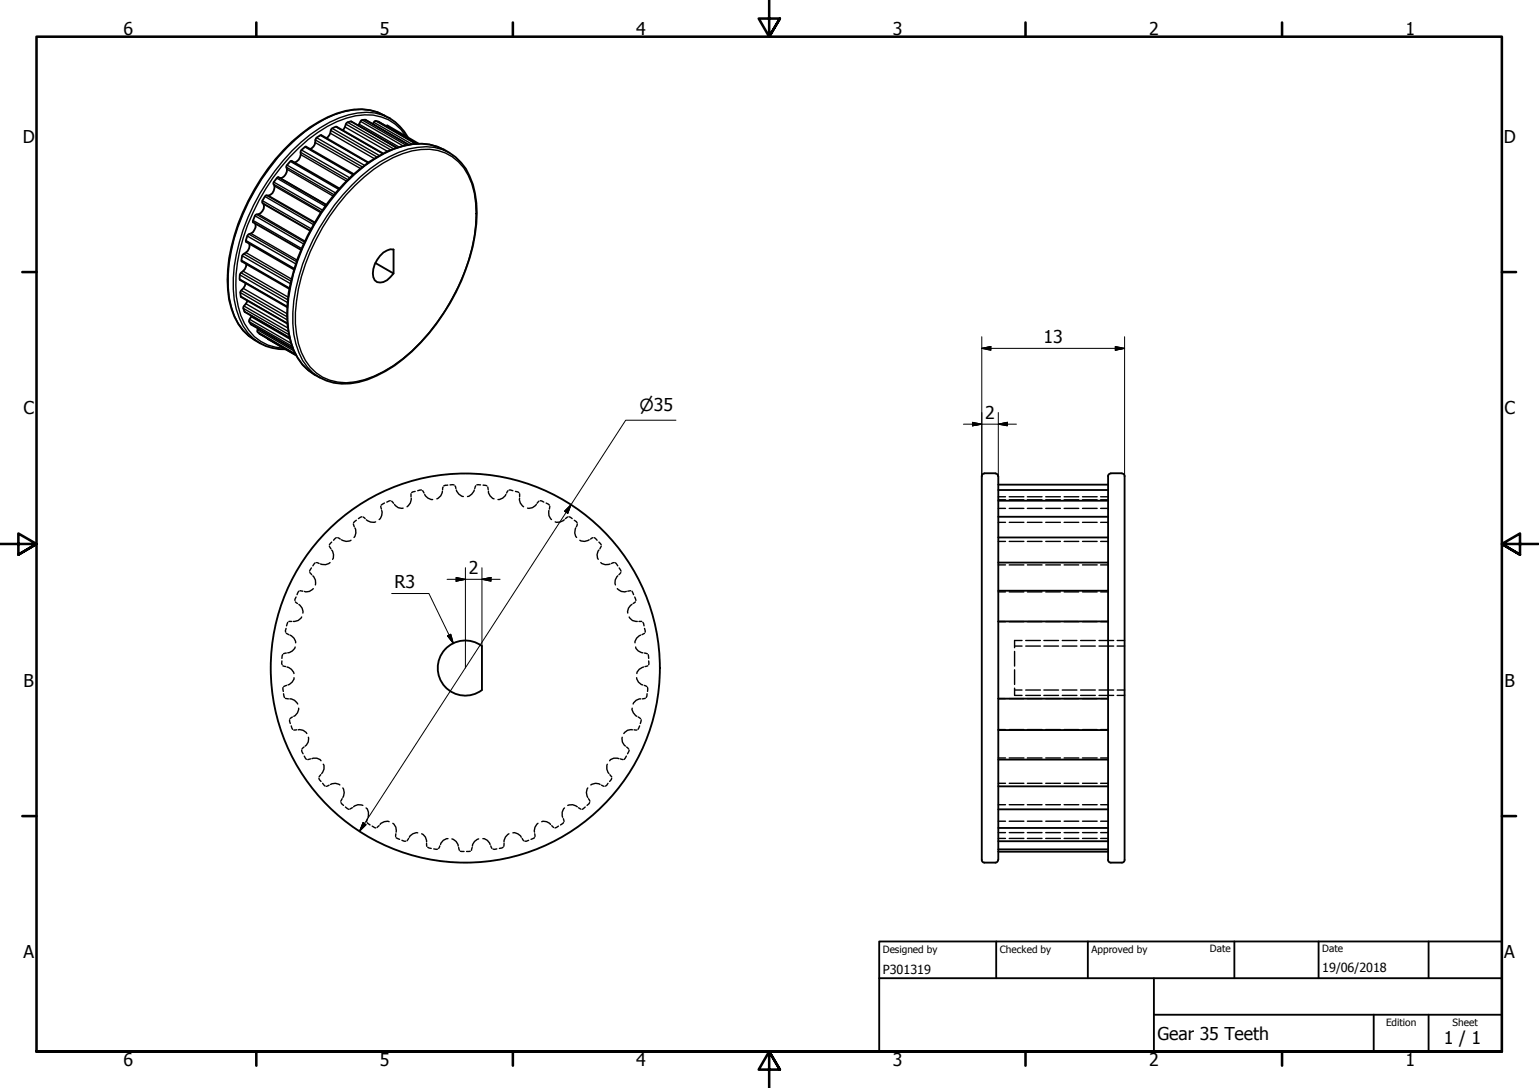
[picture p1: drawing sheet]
<svg xmlns="http://www.w3.org/2000/svg" width="420mm" height="297mm" viewBox="0 0 420 297" stroke-linecap="round" stroke-linejoin="round" font-family="sans-serif">
<!-- layer: Visible (ISO) -->
<g fill="none" stroke="#000" stroke-width=".51">
<path d="M89.2 37.7a3.2 3.2 0 0 0 1.2-2.4l1.5-.7 12.7 7.3M93.5 35.5l.4-.3 .7-1.6 1.2-.5 12.5 7.2M97.8 34.3l.8-1.4 1.2-.2 11.7 6.8M101.8 33.8l.5-.7 1 .1 10.4 6M105.4 34.4l.4-.1 8.5 4.9M111.4 37.5a15.8 15.8 0 0 0-19.5-6.5 43.8 43.8 0 0 0-20.7 17.9 52.5 52.5 0 0 0-9.1 27.5 20.9 20.9 0 0 0 4.3 13.8 15.8 15.8 0 0 0 11.6 5.2M76.3 48.6a2.03 2.03 0 0 0 1.9-3 2.53 2.53 0 0 1 1.2-1.7l13.3 7.6M80.5 44.4a2.83 2.83 0 0 0 1.6-3.1l1.3-1.3 13.2 7.5M84.7 40.7a2.42 2.42 0 0 0 1.4-2.5l.3-.6 1.3-.7 12.9 7.5M89.1 55.9l-13.1-7.5a2.47 2.47 0 0 0-1.4 1.6 2.23 2.23 0 0 1-2.1 3.4l-.9 1.8a2.14 2.14 0 0 1 .2 2.3 2.14 2.14 0 0 1-2 1.2l-.7 1.5v.5l13.1 7.5M96 48.1a34.2 34.2 0 0 1 14.6-8.4 15.5 15.5 0 0 1 19.1 13.1 42.7 42.7 0 0 1-3.7 23.8 53.9 53.9 0 0 1-20.8 24.7 20.5 20.5 0 0 1-14.1 3.2 15.5 15.5 0 0 1-12.2-13.3 41.2 41.2 0 0 1 3.6-23.8 57.5 57.5 0 0 1 13.5-19.3zM67.1 77.3a4.2 4.2 0 0 1-1.4 2.3l.1 1.5 12.7 7.3"/>
<path d="M67.2 72.1a3.2 3.2 0 0 1-1.6 2.6l-.1 1.7 12.9 7.5M68.1 66.6a2.68 2.68 0 0 1-1.8 2.9l-.3 1.9 13 7.5M69.6 60.9a2.5 2.5 0 0 1-1.9 3.2l-.6 1.5 .1 .4 13.1 7.6M102.5 71.8l4.9 2.9v-6.6a4.6 4.6 0 0 0-4.5 2.9 5.7 5.7 0 0 0-.6 5.5 2.52 2.52 0 0 0 3.4 0l1.7-1.8M67.6 82.1l-1.2 1.8 .4 1.2 12.3 7.2M68.7 86.3l-.7 1.2 .5 1.1 11.5 6.6M70.5 89.7l-.3 .7 .7 .8 9.9 5.7M73 92.4l7.8 4.6M268 130v104.7M268.7 129.2h3.1M268.8 129.3a.73 .73 0 0 0-.8 .7M271.7 129.3a.73 .73 0 0 1 .8 .7"/>
<path d="M272.5 130v104.7M272.5 136.7h30M272.5 133.8h30M272.5 132.3h30M302.5 130v104.7M303.2 129.3a.73 .73 0 0 0-.7 .7M303.3 129.2h3M306.3 129.3a.73 .73 0 0 1 .7 .7M307 130v104.7M272.5 153.6h30M272.5 146.7h30M272.5 141.1h30"/>
<path d="M131.5 176.4a7.5 7.5 0 0 0-10 .9 7.5 7.5 0 0 0 0 10.2 7.5 7.5 0 0 0 10 .9M131.6 176.4v12M272.5 169.7h30M272.5 161.3h30M272.5 199.3h30M272.5 190.7h30M272.5 214.7h30M272.5 207.4h30M268 234.8a.73 .73 0 0 0 .8 .7M272.5 234.8a.73 .73 0 0 1-.8 .7h-3M272.5 231.9h30M272.5 229.7h30"/>
<path d="M272.5 226h30M272.5 221h30M272.5 232.5h30M302.5 234.8a.73 .73 0 0 0 .7 .7h3.1M307 234.8a.73 .73 0 0 1-.7 .7"/>
<circle cx="127" cy="182.4" r="53.1"/>
</g>
<!-- layer: Hidden (ISO) -->
<g fill="none" stroke="#000" stroke-width=".38">
<path d="M103.9 138.2l.2 .8M104.2 139.4a2.37 2.37 0 0 1-.7 2.4M105 137.3l-.9 .6M106.6 136.7l-1 .4M106.9 136.8l.5 .6M107.7 137.7a2.19 2.19 0 0 0 2.3 1M112.2 134.8v.8M112.3 136a2.58 2.58 0 0 1-1.2 2.4M113.3 134.2l-.9 .3M115.1 133.8l-1.1 .2M115.4 134l.4 .6M116 135a2.42 2.42 0 0 0 2.1 1.4"/>
<path d="M120.8 134.1a2.36 2.36 0 0 1-1.5 2.1M121 133l-.2 .7M122.2 132.4l-1 .2M122.9 132.4h1.1M124.2 132.6l.3 .8M124.6 133.8a2.54 2.54 0 0 0 1.9 1.8M129.5 133.8a2.6 2.6 0 0 1-1.9 1.8M129.9 132.6l-.3 .8M130.2 132.4h1M131.9 132.4l1 .2M133.2 133l.1 .7M133.3 134.1a2.36 2.36 0 0 0 1.6 2.1"/>
<path d="M138.1 135a2.42 2.42 0 0 1-2.1 1.4M138.7 134l-.4 .6M139 133.8l1 .2M140.7 134.2l1 .3M141.9 136a2.37 2.37 0 0 0 1 2.4M141.9 134.8v.8M146.4 137.7a2.34 2.34 0 0 1-2.4 1M147.1 136.8l-.5 .6M147.5 136.7l1 .4M149.1 137.3l.9 .6M149.9 139.4a2.37 2.37 0 0 0 .7 2.4M150.1 138.2l-.1 .8"/>
<path d="M272.5 138.8h2M272.5 136.4h2M272.5 135.6h2M275.5 138.8h4M275.5 136.4h4M275.5 135.6h4M280.5 138.8h4M280.5 136.4h4M280.5 135.6h4M285.5 138.8h4M285.5 136.4h4M285.5 135.6h4"/>
<path d="M290.5 138.8h4M290.5 136.4h4M290.5 135.6h4M295.5 138.8h4M295.5 136.4h4M295.5 135.6h4M300.5 138.8h2M300.5 136.4h2M300.5 135.6h2M84.6 156.3l.5 .6M85 155.1l-.5 .8M85.4 157.2a2.47 2.47 0 0 1 .7 2.5"/>
<path d="M86 153.7l-.6 .8M86.4 153.6l.7 .2M89.9 149.1l.5 .7M90.1 153.6a2.41 2.41 0 0 1-2.6 .4M90.6 148l-.7 .8M90.6 150.2a2.34 2.34 0 0 1 .2 2.5M91.8 146.8l-.7 .7M92.2 146.8l.7 .4M93.2 147.4a2.41 2.41 0 0 0 2.6 .1M96.5 143.1l.2 .7M96.9 144.1a2.39 2.39 0 0 1-.3 2.6M97.3 142l-.8 .7"/>
<path d="M98.7 141.1l-.8 .5M99.1 141.1l.6 .5M100 141.9a2.57 2.57 0 0 0 2.6 .6M154.1 141.9a2.49 2.49 0 0 1-2.5 .6M154.9 141.1l-.5 .5M155.3 141.1l.9 .5M156.8 142l.7 .7M157.2 144.1a2.39 2.39 0 0 0 .2 2.6M157.6 143.1l-.2 .7M160.8 147.4a2.31 2.31 0 0 1-2.5 .1M161.9 146.8l-.7 .4M162.2 146.8l.8 .7"/>
<path d="M163.5 150.2a2.18 2.18 0 0 0-.2 2.5M163.5 148l.6 .8M164 153.6a2.33 2.33 0 0 0 2.6 .4M164.1 149.1l-.3 .7M167.7 153.6l-.8 .2M168 153.7l.7 .8M168.7 157.2a2.28 2.28 0 0 0-.7 2.5M169 155.1l.5 .8M169.5 156.3l-.5 .6M272.5 154.2h2M272.5 147.8h2M272.5 142.6h2"/>
<path d="M275.5 154.2h4M275.5 147.8h4M275.5 142.6h4M280.5 154.2h4M280.5 147.8h4M280.5 142.6h4M285.5 154.2h4M285.5 147.8h4M285.5 142.6h4M290.5 154.2h4M290.5 147.8h4M290.5 142.6h4"/>
<path d="M295.5 154.2h4M295.5 147.8h4M295.5 142.6h4M300.5 154.2h2M300.5 147.8h2M300.5 142.6h2M77.2 178.7l-.2 1.1M78.1 171.6l-.1 1M78.2 172.9l.7 .4M78.2 178.3l-.8 .2M78.5 169.9l-.3 1M78.9 169.7h.7"/>
<path d="M79.2 173.4a2.36 2.36 0 0 1 1.5 2.1M80.6 176.6a2.37 2.37 0 0 1-2.1 1.6M80.6 164.3l.6 .5M80.8 163l-.3 .9M81.6 161.4l-.5 1M81.6 165a2.37 2.37 0 0 1 1.1 2.4M81.9 161.3l.8 .1M82.4 168.5a2.3 2.3 0 0 1-2.3 1.2M85.5 160.7a2.19 2.19 0 0 1-2.4 .8M168.5 160.7a2.25 2.25 0 0 0 2.5 .8M171.8 168.5a2.14 2.14 0 0 0 2.2 1.2M172.1 161.3l-.7 .1"/>
<path d="M172.5 165a2.28 2.28 0 0 0-1.1 2.4M172.5 161.4l.5 1M173.3 163l.3 .9M173.5 164.3l-.7 .5M173.5 176.6a2.19 2.19 0 0 0 2 1.6M174.4 169.7h.8M174.9 173.4a2.36 2.36 0 0 0-1.5 2.1M175.5 169.9l.3 1M176 178.3l.7 .2M176 172.9l-.7 .4M176 171.6l.1 1M177 178.7l.1 1.1"/>
<path d="M272.5 169.7h2M272.5 161.6h2M275.5 169.7h4M275.5 161.6h4M277 176.4h2M277 177.8v4M279 174.9h-2v1.9M280 176.4h4M280 174.9h4M280.5 169.7h4M280.5 161.6h4M285 176.4h4"/>
<path d="M285 174.9h4M285.5 169.7h4M285.5 161.6h4M290 176.4h4M290 174.9h4M290.5 169.7h4M290.5 161.6h4M295 176.4h4M295 174.9h4M295.5 169.7h4M295.5 161.6h4M300 176.4h4"/>
<path d="M300 174.9h4M300.5 169.7h2M300.5 161.6h2M305 176.4h2M305 174.9h2M77 180.5v1M77.2 181.8l.8 .2M77.3 187.7v1.1M77.4 189.4l.3 1M77.9 190.7l.8 .1M78.2 187.1l-.7 .3M78.4 182.1a2.54 2.54 0 0 1 1.9 1.8"/>
<path d="M79.1 196.5l.1 1M79.1 190.8a2.42 2.42 0 0 1 2.2 1.4M79.5 198.2l.4 .9M79.8 195.8l-.6 .4M80.3 185a2.33 2.33 0 0 1-1.7 2M81 199.2l-.8 .1M81.4 199.2a2.19 2.19 0 0 1 2.4 1.1M81.5 193.3a2.39 2.39 0 0 1-1.3 2.3M172.6 193.3a2.49 2.49 0 0 0 1.3 2.3M172.7 199.2a2.19 2.19 0 0 0-2.4 1.1M173.1 199.2l.8 .1M173.8 185a2.33 2.33 0 0 0 1.7 2"/>
<path d="M174.2 195.8l.7 .4M174.6 198.2l-.4 .9M174.9 190.8a2.24 2.24 0 0 0-2.1 1.4M175.1 196.5l-.3 1M175.7 182.1a2.34 2.34 0 0 0-1.8 1.8M175.9 187.1l.7 .3M176.1 190.7l-.7 .1M176.7 189.4l-.3 1M176.8 187.7v1.1M176.8 181.8l-.7 .2M177.1 180.5v1M272.5 199.2h2"/>
<path d="M272.5 190.7h2M275.5 199.2h4M275.5 190.7h4M277 188.4h2M277 182.9v4M277 187.9v2h2M280 188.4h4M280 189.9h4M280.5 199.2h4M280.5 190.7h4M285 188.4h4M285 189.9h4"/>
<path d="M285.5 199.2h4M285.5 190.7h4M290 188.4h4M290 189.9h4M290.5 199.2h4M290.5 190.7h4M295 188.4h4M295 189.9h4M295.5 199.2h4M295.5 190.7h4M300 188.4h4M300 189.9h4"/>
<path d="M300.5 199.2h2M300.5 190.7h2M305 188.4h2M305 189.9h2M82.4 204.8l.3 1M83 203.9l-.6 .6M83.1 206.4l.5 .9M84.2 201.3a2.26 2.26 0 0 1-.9 2.4M84.8 207.2l-.8 .2M85.2 207.1a2.12 2.12 0 0 1 2.4 .6M87.1 212.5l.5 .8M87.6 211.5l-.5 .6"/>
<path d="M88.1 213.9l.7 .7M88.3 208.6a2.2 2.2 0 0 1-.5 2.6M89.9 214.4l-.7 .3M90.2 214.2a2.3 2.3 0 0 1 2.6 .1M93.1 219.1l.7 .8M93.4 218l-.4 .7M93.6 215.1a2.41 2.41 0 0 1 0 2.6M99.1 219.9a2.33 2.33 0 0 0-2.6 .4M155 219.9a2.46 2.46 0 0 1 2.6 .4M160.5 215.1a2.41 2.41 0 0 0 0 2.6M160.7 218l.3 .7M161 219.1l-.7 .8"/>
<path d="M163.8 214.2a2.31 2.31 0 0 0-2.5 .1M164.2 214.4l.7 .3M165.8 208.6a2.52 2.52 0 0 0 .4 2.6M166 213.9l-.7 .7M166.5 211.5l.5 .6M167 212.5l-.6 .8M169 207.1a2.18 2.18 0 0 0-2.6 .6M169.4 207.2l.7 .2M169.9 201.3a2.26 2.26 0 0 0 .9 2.4M171 206.4l-.6 .9M171.1 203.9l.5 .6M171.8 204.8l-.5 1"/>
<path d="M272.5 219.7h2M272.5 213.9h2M272.5 206.9h2M275.5 219.7h4M275.5 213.9h4M275.5 206.9h4M280.5 219.7h4M280.5 213.9h4M280.5 206.9h4M285.5 219.7h4M285.5 213.9h4M285.5 206.9h4"/>
<path d="M290.5 219.7h4M290.5 213.9h4M290.5 206.9h4M295.5 219.7h4M295.5 213.9h4M295.5 206.9h4M300.5 219.7h2M300.5 213.9h2M300.5 206.9h2M94.3 220.3l.9 .7M96.2 220.5l-.7 .4M99.9 220.6a2.3 2.3 0 0 1 .6 2.5"/>
<path d="M100.2 224.6l.8 .6M100.3 223.5l-.2 .8M101.6 225.5l1 .5M103.5 225.4l-.6 .5M106.2 224.3a2.34 2.34 0 0 0-2.4 .8M107.3 224.8a2.26 2.26 0 0 1 .8 2.4M108.1 227.6l-.1 .8M108.1 228.7l1 .5M109.7 229.4l1 .3M111.6 228.9l-.5 .6M114 227.4a2.3 2.3 0 0 0-2.2 1.2M115.1 227.6a2.24 2.24 0 0 1 1.4 2.3"/>
<path d="M116.5 230.2v.9M116.8 231.3l.9 .3M118.4 231.8h1M120.1 230.9l-.3 .7M122.3 229a2.14 2.14 0 0 0-2 1.6M123.4 229a2.31 2.31 0 0 1 1.7 2M125.2 231.4l.2 .7M125.7 232.4l1 .1M128.4 232.4l-1 .1M128.9 231.4l-.2 .7M130.7 229a2.31 2.31 0 0 0-1.7 2M131.8 229a2.15 2.15 0 0 1 2 1.6"/>
<path d="M134 230.9l.3 .7M135.6 231.8h-1M137.4 231.3l-1.1 .3M137.6 230.2l-.1 .9M138.9 227.6a2.51 2.51 0 0 0-1.3 2.3M140 227.4a2.3 2.3 0 0 1 2.3 1.2M142.6 228.9l.4 .6M144.3 229.4l-1 .3M145.9 228.7l-.9 .5M146 227.6v.8M146.9 224.8a2.45 2.45 0 0 0-1 2.4M147.9 224.3a2.19 2.19 0 0 1 2.4 .8"/>
<path d="M150.6 225.4l.5 .5M152.5 225.5l-1 .5M153.8 223.5l.2 .8M153.9 224.6l-.9 .6M154.1 220.6a2.3 2.3 0 0 0-.5 2.5M157.9 220.5l.7 .4M159.8 220.3l-.9 .7M272.5 228.9h2M272.5 227.3h2M272.5 224.2h2M275.5 228.9h4M275.5 227.3h4"/>
<path d="M275.5 224.2h4M280.5 228.9h4M280.5 227.3h4M280.5 224.2h4M285.5 228.9h4M285.5 227.3h4M285.5 224.2h4M290.5 228.9h4M290.5 227.3h4M290.5 224.2h4M295.5 228.9h4M295.5 227.3h4"/>
<path d="M295.5 224.2h4M300.5 228.9h2M300.5 227.3h2M300.5 224.2h2"/>
</g>
<!-- layer: Visible Narrow (ISO) -->
<g fill="none" stroke="#000" stroke-width=".38">
<path d="M86 38.9l12.4 7.1M86.1 38.2l12.8 7.4M86.4 37.6l13.1 7.5M87.4 36.9l13.1 7.5M90.2 36.4l12 6.9M90.3 35.6l12.6 7.2M90.7 35l12.9 7.5M91.6 34.6l12.9 7.4M94.2 34.7l11.6 6.6M94.4 33.9l12.3 7M94.9 33.4l12.5 7.2M95.8 33.1l12.5 7.3"/>
<path d="M98 33.9l10.9 6.2M98.4 33.1l11.6 6.7M98.9 32.8l11.9 6.8M99.8 32.7l11.7 6.8M102 33.4l10.5 6M102.6 33l10.7 6.2M103.3 33.2l10.4 6M105 31.5a14.2 14.2 0 0 0-11.2-1 37.5 37.5 0 0 0-17.9 12.5 58.4 58.4 0 0 0-13.4 28.9 25.8 25.8 0 0 0 2.5 16.3l1.3 1.9 1.5 1.5 1.8 1.3M106.4 32.3a15.6 15.6 0 0 0-13.8-.1 44.7 44.7 0 0 0-19.6 17.4 53.1 53.1 0 0 0-9.3 26.3 22.1 22.1 0 0 0 4 15l1.5 1.5 1.8 1.3M110.8 37.2a12.4 12.4 0 0 0-13.7-5.6 31.6 31.6 0 0 0-15.5 8.8 56.5 56.5 0 0 0-17.1 34.5 22.7 22.7 0 0 0 3.5 15.4 12.2 12.2 0 0 0 9.5 4.8M69.6 58.9l13.3 7.7M70 58.5l13.1 7.6"/>
<path d="M70.6 58.5l12.6 7.3M71.6 55.4l13.1 7.5M71.6 54.8l13.4 7.7M71.9 55.7l12.7 7.3M72.3 53.6l13.3 7.7M72.8 53.3l13.1 7.6M73.3 53.4l12.7 7.3M74.7 50.3l13.1 7.5M74.7 49.7l13.4 7.7M74.9 50.8l12.7 7.3M75.6 48.6l13.2 7.7M76.5 48.6l12.6 7.3"/>
<path d="M78.2 45.6l13 7.6M78.4 45.1l13.2 7.6M78.4 46.2l12.5 7.3M79.2 44.1l13.3 7.6M82 41.6l13 7.5M82.1 42.2l12.5 7.3M82.3 40.9l13.2 7.7M83.2 40.1l13.2 7.6M97 50.6a33.9 33.9 0 0 1 15.5-9.4 13 13 0 0 1 16.3 8.9 35.1 35.1 0 0 1-1 21.3 56.3 56.3 0 0 1-20.5 28.5 22.2 22.2 0 0 1-15.1 4.4 12.9 12.9 0 0 1-10.7-10.5 36.8 36.8 0 0 1 1.9-21.7 58.2 58.2 0 0 1 13.6-21.5zM121.3 40.9a14 14 0 0 0-11.3-1 37.1 37.1 0 0 0-17.8 12.5 55.8 55.8 0 0 0-13.7 32.1 22.1 22.1 0 0 0 4 15l1.6 1.5 1.8 1.3M122.7 41.7a15.6 15.6 0 0 0-13.8-.1 39.8 39.8 0 0 0-15.3 11.6 55.8 55.8 0 0 0-13.7 32.1 21.8 21.8 0 0 0 4 15l1.6 1.5 1.7 1.2M65.4 76.2l13 7.5"/>
<path d="M65.5 75l13 7.6M65.6 79.9l12.8 7.4M65.8 74.5l12.7 7.3M65.8 79.3l12.6 7.2M65.9 71l13.2 7.7M66.1 69.8l13.2 7.7M66.4 74l12.3 7.1M66.4 78.7l12 6.9M66.5 69.3l12.9 7.5M67.1 65.6l13.3 7.7M67.1 68.9l12.5 7.3M67.5 64.4l13.3 7.7"/>
<path d="M67.9 63.9l13.1 7.5M68.5 63.7l12.7 7.3M69.1 60.2l13.3 7.7M65.7 80.9l12.7 7.4M66.4 84.2l12.5 7.2M66.6 83.6l12.1 6.9M66.7 85.1l12.4 7.1M67.1 82.9l11.4 6.6M68 87.8l11.8 6.7M68.1 87.2l11.3 6.5M68.5 88.5l11.4 6.7M68.6 86.5l10.5 6.1"/>
<path d="M70.3 90l10 5.8M70.3 90.6l10.3 6M70.9 91.2l9.9 5.7"/>
</g>
<!-- layer: Border (ISO) -->
<g fill="none" stroke="#000" stroke-width=".7">
<path d="M70 6.1v3.9M140 6.1v3.9M210 0v10l-2.9-4.9h5.8l-2.9 4.9 2.9-4.9M280 6.1v3.9M350 6.1v3.9M6.1 74.3h3.9M410 74.3h3.9M0 148.5h10l-5-2.8v5.7l5-2.9-5 2.9M420 148.5h-10l5-2.8v5.7l-5-2.9 5 2.9M6.1 222.8h3.9M410 222.8h3.9M10 287.1v-277.1h400v277.1h-400h400"/>
<path d="M70 287.1v3.8M140 287.1v3.8M212.9 292l-2.9-4.9 2.9 4.9h-5.8l2.9-4.9v9.9M280 287.1v3.8M350 287.1v3.8"/>
</g>
<!-- layer: Title (ISO) -->
<path d="M240 257h170v30.1h-170zM272 257v10.1M297 257v10.1M337 257v10.1M360 257v10.1M390 257v10.1M240 267.1h170M315 277h95M315 267.1v20M375 277v10.1M390 277v10.1" fill="none" stroke="#000" stroke-width=".51"/>
<!-- layer: Dimension (ISO) -->
<g fill="none" stroke="#000" stroke-width=".27">
<path d="M268 95.1l2.5-.5v1zM268 95.1h39M268 91.9v38.1M304.5 94.6l2.5 .5-2.5 .5zM307 91.9v38.1M184.5 114.7h-13.7l-72.6 112.2M263 115.8h14.5M265.5 115.3l2.5 .5-2.5 .5zM272.5 115.8l2.5-.5v1zM272.5 112.6v17.4M155.9 137.8l-.9 2.3-.9-.5zM122 158.2h14.5"/>
<path d="M124.5 157.7l2.6 .5-2.6 .5zM127.1 155v27.4M131.6 158.2l2.4-.5v1zM131.6 155v21.4M106.9 162h10.2l6.7 13.6M122.2 173.6l.9-.4 .7 2.4zM99.1 224.6l.8 .6-1.7 1.7z"/>
</g>
<g fill="#000" stroke="#000" stroke-width=".27">
<path d="M268 95.1l2.5-.5zM268 95.1l2.5-.5v1zM304.5 95.6l2.5-.5zM304.5 94.6l2.5 .5-2.5 .5zM265.5 116.3l2.5-.5zM265.5 115.3l2.5 .5-2.5 .5zM272.5 115.8l2.5-.5zM272.5 115.8l2.5-.5v1zM124.5 158.7l2.6-.5zM124.5 157.7l2.6 .5-2.6 .5zM131.6 158.2l2.4-.5zM131.6 158.2l2.4-.5v1z"/>
<path d="M155.9 137.8l-.9 2.3zM155.9 137.8l-.9 2.3-.9-.5zM122.2 173.6l1.6 2zM122.2 173.6l.9-.4 .7 2.4zM99.1 224.6l-.9 2.3zM99.1 224.6l.8 .6-1.7 1.7z"/>
</g>
<g font-size="4.8">
<text x="33.7" y="9.6">6</text>
<text x="103.7" y="9.6">5</text>
<text x="173.7" y="9.6">4</text>
<text x="243.7" y="9.6">3</text>
<text x="313.7" y="9.6">2</text>
<text x="383.7" y="9.6">1</text>
<text x="6.2" y="38.9">D</text>
<text x="410.5" y="38.9">D</text>
<text x="284.9" y="93.5">13</text>
<text x="6.4" y="113.1">C</text>
<text x="410.7" y="113.1">C</text>
<text x="268.9" y="114.3">2</text>
<text x="107.7" y="160.5">R3</text>
<text x="128" y="156.6">2</text>
<text x="6.4" y="187.4">B</text>
<text x="410.7" y="187.4">B</text>
<text x="6.4" y="261.7">A</text>
<text x="410.7" y="261.7">A</text>
<text x="316" y="283.8">Gear 35 Teeth</text>
<text x="394.2" y="285">1 / 1</text>
<text x="33.7" y="290.9">6</text>
<text x="103.7" y="290.9">5</text>
<text x="173.7" y="290.9">4</text>
<text x="243.7" y="290.9">3</text>
<text x="313.7" y="290.9">2</text>
<text x="383.7" y="290.9">1</text>
</g>
<text font-size="4.6" x="174.6" y="112.3">⌀35</text>
<g font-size="3.4">
<text x="241" y="266">P301319</text>
<text x="361" y="265.5">19/06/2018</text>
</g>
<g font-size="2.7">
<text x="241" y="260.1">Designed by</text>
<text x="273" y="260.1">Checked by</text>
<text x="298" y="260.1">Approved by</text>
<text x="330.3" y="260">Date</text>
<text x="361" y="260">Date</text>
<text x="378.4" y="280.1">Edition</text>
<text x="396.6" y="280.1">Sheet</text>
</g>
</svg>
